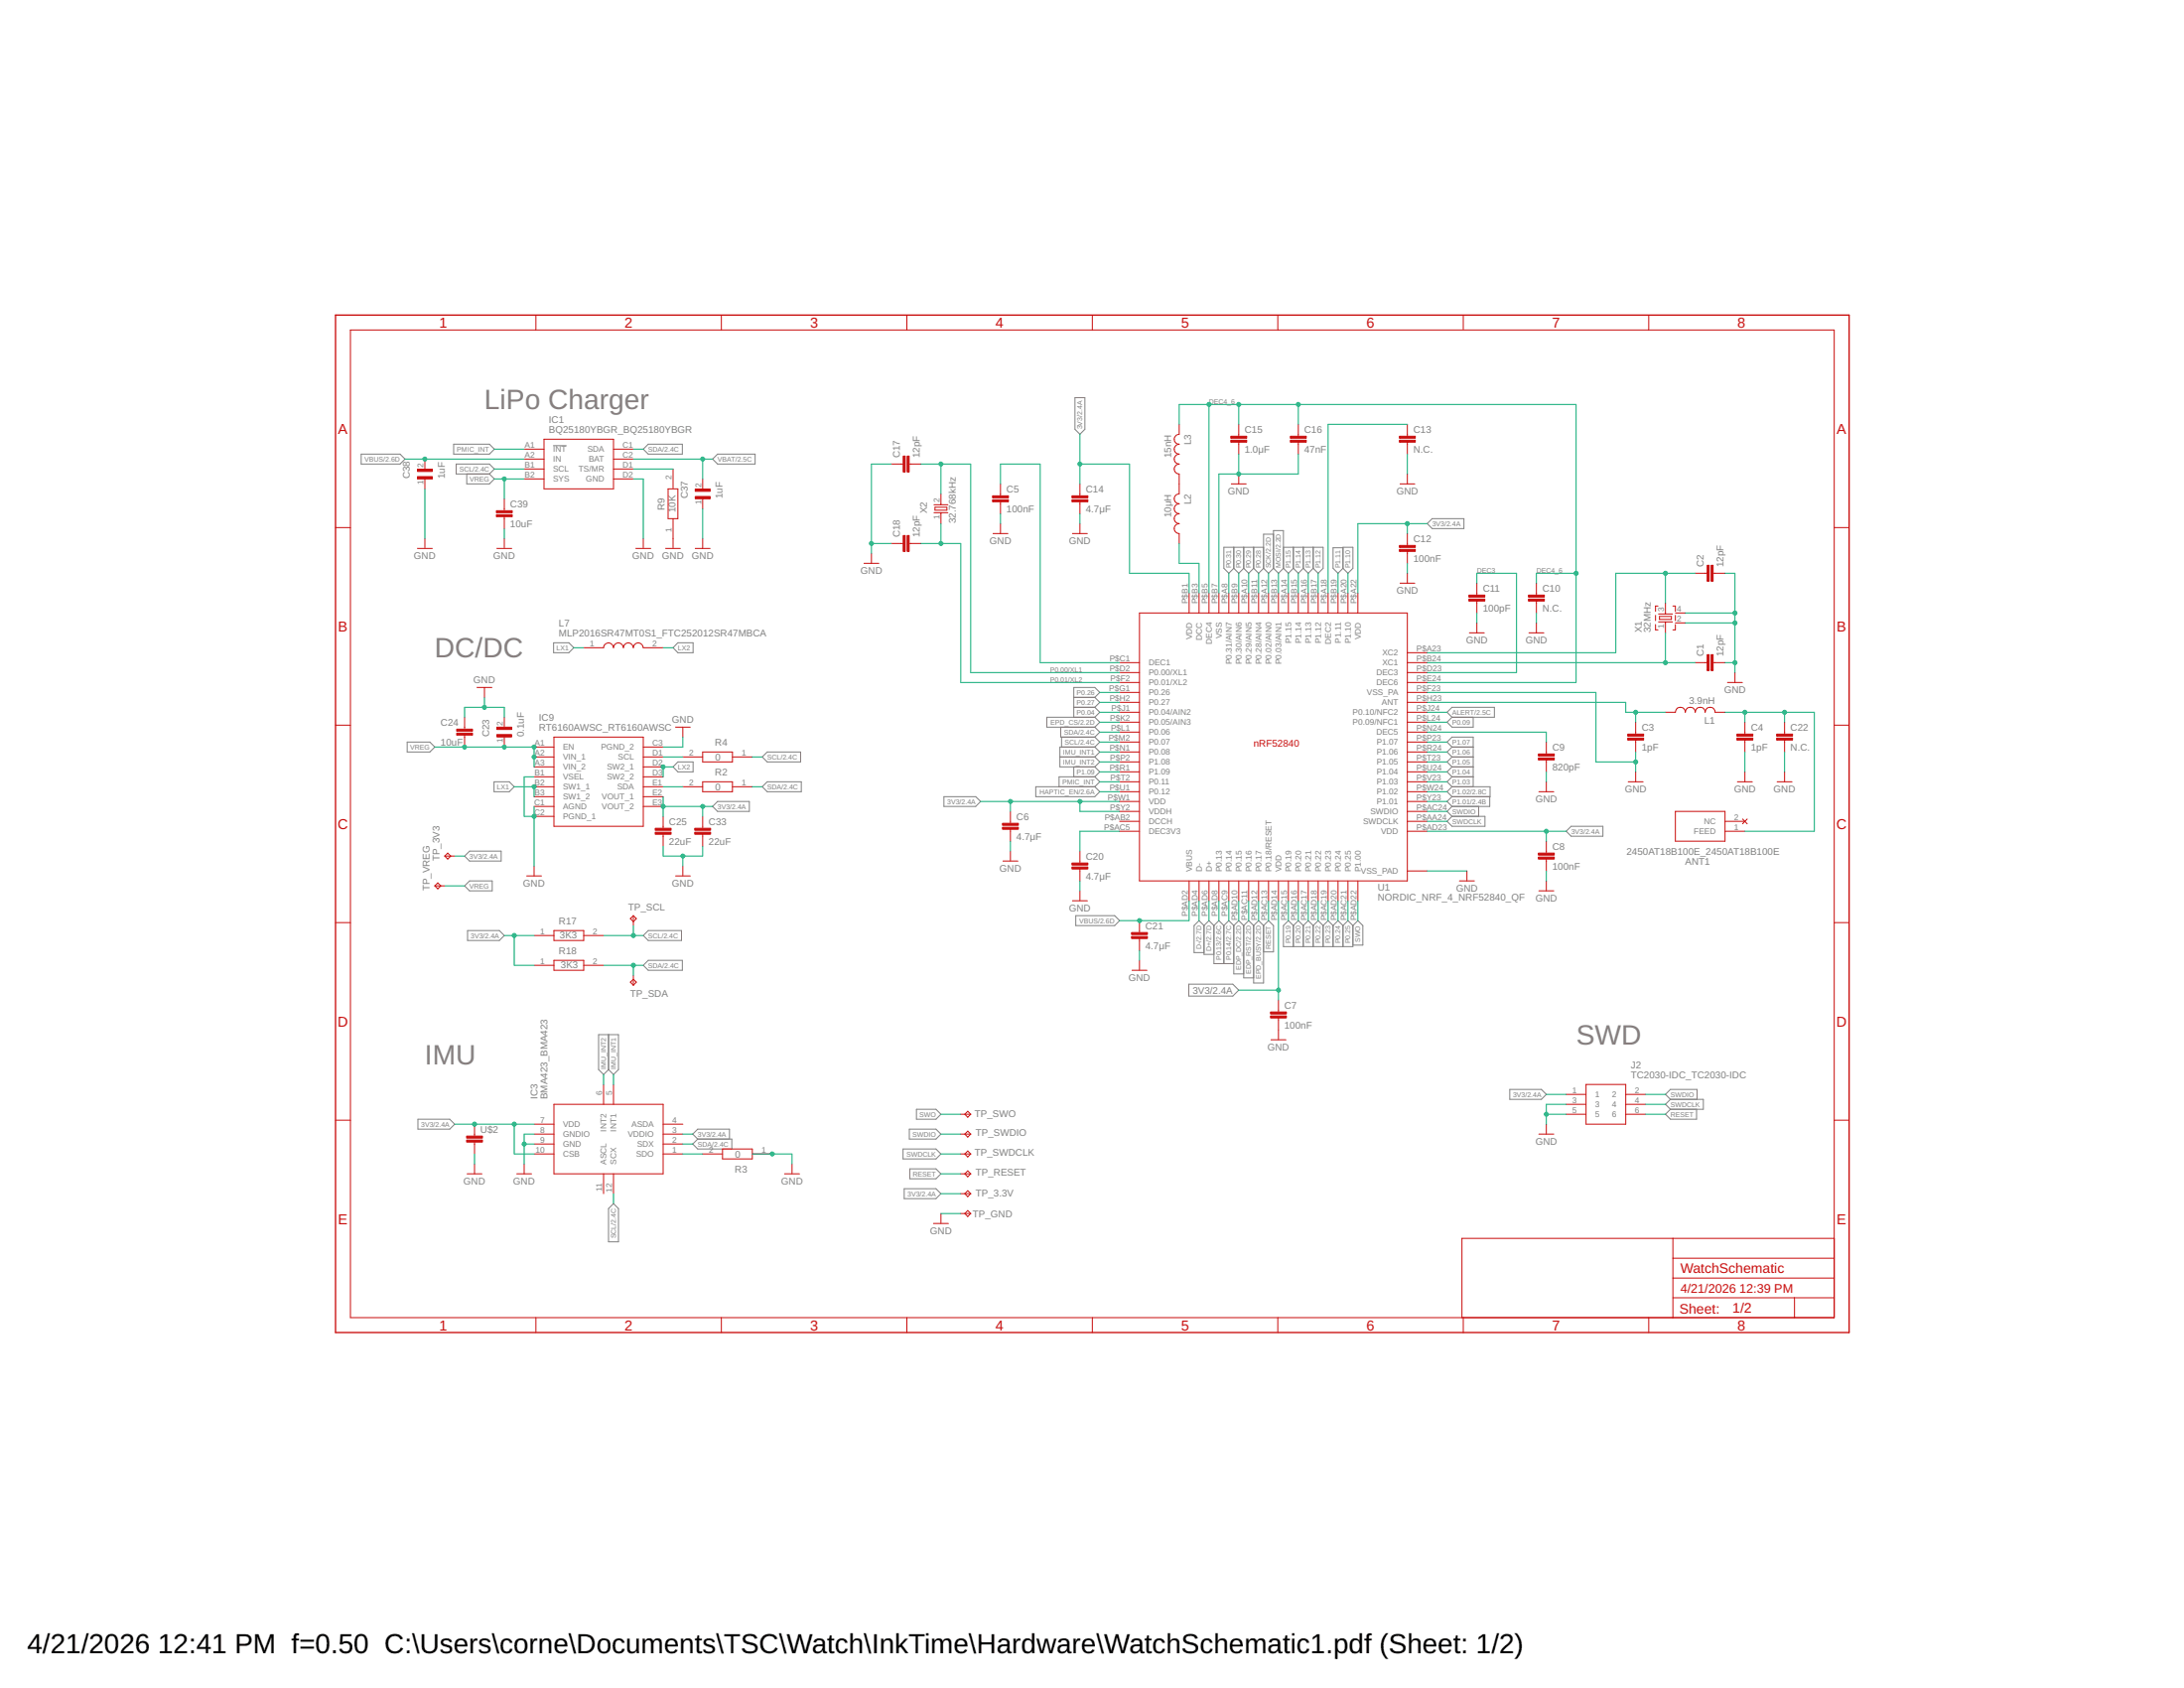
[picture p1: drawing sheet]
<svg xmlns="http://www.w3.org/2000/svg" width="279mm" height="216mm" viewBox="0 0 279 216" stroke-linecap="round" stroke-linejoin="round" font-family="sans-serif">
<g fill="none" stroke="#808080" stroke-width=".13">
<path d="M46.2 58.1h5l.6 .6-.6 .7h-5zM58 56.8h4.6l.6 .6-.6 .7h-4.6zM58.4 59.4h4.2l.6 .6-.6 .6h-4.2zM70.8 57h1.7M82.3 57.4l.6-.6h4.4v1.3h-4.4zM91.2 58.7l.6-.6h4.8v1.3h-4.8zM137.5 50.9h1.3v4l-.6 .6-.7-.6zM59.7 60.6v1.3h2.9l.6-.6-.6-.7M157.8 70v2.7M157.8 72.7l.7 .6 .6-.6M159.1 70v2.7M159.1 72.7l.6 .6 .7-.6"/>
<path d="M160.4 70v2.7M160.4 72.7l.6 .6 .6-.6M161.6 70h-5v2.7l.6 .6 .6-.6M161.6 72.7l.7 .6 .6-.6M162.9 68.3h-1.3v4.4M162.9 72.7v-4.8h1.3v4.8M162.9 72.7l.7 .6 .6-.6M164.2 70h5.1v2.7l-.7 .6-.6-.6M164.2 72.7l.6 .6 .7-.6M165.5 70v2.7M165.5 72.7l.6 .6 .6-.6M166.7 70v2.7"/>
<path d="M166.7 72.7l.7 .6 .6-.6M168 70v2.7M171.8 70h1.3v2.7l-.7 .6-.6-.6zM171.8 70.1h-1.3v2.6l.7 .6 .6-.6M182.6 67l.6-.7h4.1v1.3h-4.1zM52.1 94.9h2.9l.6 .6-.6 .7h-2.9zM63.2 100h2l.6 .6-.6 .7h-2zM70.8 82.2h2l.6 .6-.6 .7h-2zM86.7 97.5h2v1.2h-2l-.6-.6zM86.7 82.2h2v1.3h-2l-.6-.7zM97.5 96.8l.6-.6h4.3v1.3h-4.3zM135.6 96.8h4.5"/>
<path d="M135.7 93v1.3h4.4M135.8 94.3v1.2M137.4 89.2h2.7M137.4 98.1v1.3M137.4 90.5h2.7M140.1 89.2l.6 .6-.6 .7M140.1 90.5l.6 .6-.6 .6M140.1 91.7l.6 .7-.6 .6M140.1 93l.6 .6-.6 .7M140.1 95.5l.6 .7-.6 .6M140.1 96.8l.6 .7-.6 .6M140.1 98.1l.6 .6-.6 .7"/>
<path d="M140.1 99.4l.6 .6-.6 .6M140.1 89.2l.6-.6-.6-.7h-2.7v3.8M140.1 91.7h-6.2v1.3h6.2M140.1 94.3l.6 .6-.6 .6M140.1 95.5h-4.5v2.6h4.5M140.1 99.4h-4.6v1.2M185.1 91.1l.7-.6h5.4v1.2h-5.4zM185.8 99.4l-.7 .6 .7 .6M185.8 91.7l-.7 .7 .7 .6h2.7v-1.3M185.8 95.5l-.7-.6 .7-.6h2.7v6.3M185.8 95.5h2.7M185.8 96.8h2.7"/>
<path d="M185.8 98.1h2.7M185.8 99.4h2.7M185.8 95.5l-.7 .7 .7 .6M185.8 96.8l-.7 .7 .7 .6M185.8 98.1l-.7 .6 .7 .7M59.4 109.5l.7-.6h4v1.2h-4zM59.4 113.3l.7-.6h2.9v1.2h-2.9zM59.8 119h4.1l.6 .7-.6 .6h-4.1zM82.3 119.7l.6-.7h4.3v1.3h-4.3zM91.2 103.1l.6-.6h4.1v1.3h-4.1zM97.5 100.6l.6-.6h4.4v1.3h-4.4zM120.8 101.9h4l.7 .6-.7 .6h-4z"/>
<path d="M132.5 100.6h7.6l.6 .7-.6 .6h-7.6zM137.6 117.1h5l.6 .7-.6 .6h-5zM154 118.4l-.6-.6-.6 .6v3.4h1.2M154 118.4v3.7h1.3M154 118.4l.7-.6 .6 .6M155.3 118.4v4.9h2.5M155.3 118.4l.6-.6 .7 .6M156.6 118.4v4.9M156.6 118.4l.6-.6 .6 .6M157.8 118.4v6.2h1.3M157.8 118.4l.7-.6 .6 .6M159.1 118.4v6.7h1.3"/>
<path d="M159.1 118.4l.6-.6 .7 .6M160.4 118.4v7.3h1.2v-7.3M160.4 118.4l.6-.6 .6 .6M161.6 118.4l.7-.6 .6 .6v3.4h-1.3M165.5 118.4l-.7-.6-.6 .6v2.7h8.9v-2.7M165.5 118.4v2.7M165.5 118.4l.6-.6 .6 .6M166.7 118.4l.7-.6 .6 .6M166.7 118.4v2.7M168 118.4v2.7M168 118.4l.6-.6 .7 .6M169.3 118.4v2.7"/>
<path d="M169.3 118.4l.6-.6 .6 .6M170.5 118.4v2.7M170.5 118.4l.7-.6 .6 .6M171.8 118.4v2.7M171.8 118.4l.6-.6 .7 .6M173.1 118.4l.6-.6 .6 .6v2.5h-1.2M185.1 105.1l.7-.7h4.2v1.3h-4.2zM185.8 100.6h4.8v1.3h-4.8M185.8 100.6l-.7 .7 .7 .6M185.8 101.9l-.7 .6 .7 .6M185.8 103.1l-.7 .7 .7 .6M189.2 103.1v1.3"/>
<path d="M190.6 101.9v1.2h-4.8M200.4 106.3l.6-.6h4.1v1.3h-4.1zM76.6 132.3h2.5v4.5l-.6 .6-.6-.6-.7 .6-.6-.6zM77.9 132.3v4.5M82.3 123.5l.6-.7h4.4v1.3h-4.4zM152.1 125.9h5.6l.8 .7-.8 .8h-5.6zM193.1 139.3h4.1l.6 .7-.6 .6h-4.1zM53.5 143.2h4l.7 .6-.7 .6h-4zM78.5 153.9l.6 .7v4.2h-1.2v-4.2zM89.3 145.7l-.7-.6 .7-.7h4v1.3M89.3 145.7h4.3v1.3h-4.3l-.7-.7zM115.5 147h4.2l.7 .6-.7 .6h-4.2z"/>
<path d="M115.7 152h4l.7 .7-.7 .6h-4zM116.3 144.4h3.4l.7 .7-.7 .6h-3.4zM116.4 149.5h3.3l.7 .6-.7 .7h-3.3zM117.2 141.9h2.5l.7 .6-.7 .7h-2.5zM213.7 141.9l-.6 .6 .6 .7h3.3v-1.3M213.7 140.6h4.2v1.3h-4.2M213.7 140.6l-.6-.6 .6-.7h3.4v1.3M213.7 140.6l-.6 .6 .6 .7"/>
</g>
<g fill="none" stroke="#c90d0c" stroke-width=".13">
<path d="M44.8 42.2h189.9v126.3h-189.9zM54.4 58.7v1.3M67.1 57.4h2.5M67.1 58.7h2.5M67.1 60h2.5M68.6 40.3v1.9M69.6 56.2h8.9v6.3h-8.9zM78.5 57.4h2.5M78.5 58.7h2.5M78.5 60h2.5M86.1 60v2.5M92.3 40.3v1.9"/>
<path d="M114 59.4h1.5M116 40.3v1.9M116.3 59.4h1.5M139.7 40.3v1.9M150.9 54.3v1.2a.63 .63 0 0 0-.7 .7 .63 .63 0 0 0 .7 .6 .63 .63 0 0 0-.7 .6 .63 .63 0 0 0 .7 .7 .63 .63 0 0 0-.7 .6 .63 .63 0 0 0 .7 .7 .63 .63 0 0 0-.7 .6 .63 .63 0 0 0 .7 .6v2.6a.63 .63 0 0 0-.7 .6 .63 .63 0 0 0 .7 .6 .63 .63 0 0 0-.7 .7 .63 .63 0 0 0 .7 .6 .63 .63 0 0 0-.7 .6 .63 .63 0 0 0 .7 .7 .63 .63 0 0 0-.7 .6 .63 .63 0 0 0 .7 .6v1.3M158.5 54.3v1.5M158.5 56.6v1.5M163.5 40.3v1.9M166.1 54.3v1.5M166.1 56.6v1.5M180 54.3v1.5M180 56.6v1.5"/>
<path d="M187.2 40.3v1.9M210.9 40.3v1.9M42.9 67.5h1.9M53.4 70.1h1.9M54.4 61.3v1.2M54.4 68.9v1.2M63.6 70.1h1.9M64.5 63.8v1.5M64.5 66.1v1.5M64.5 68.9v1.2M67.1 61.3h2.5M78.5 61.3h2.5"/>
<path d="M81.3 70.1h1.9M82.3 68.9v1.2M85.2 70.1h1.8M85.5 62.5h1.2v3.8h-1.2zM86.1 66.3v3.8M88.9 70.1h1.9M89.9 61.3v1.2M89.9 63.8v1.3M89.9 68.9v1.2M110.5 72.1h1.9M111.5 70.8v1.3M114 69.5h1.5"/>
<path d="M116.3 69.5h1.5M119.5 64.6h1.8M119.5 65.6h1.8M119.6 64.9h1.5v.4h-1.5zM120.4 63.2v1.4M120.4 65.6v1.4M127 68.2h1.9M128 61.9v1.5M128 64.2v1.5M128 67v1.2M137.2 68.2h1.9M138.2 61.9v1.5"/>
<path d="M138.2 64.2v1.5M138.2 67v1.2M145.8 78.4h34.2v34.3h-34.2zM152.1 75.9v2.5M153.4 75.9v2.5M154.7 75.9v2.5M155.9 75.9v2.5M157.2 75.9v2.5M157.5 61.9h1.9M158.5 60.6v1.3M158.5 75.9v2.5M159.7 75.9v2.5"/>
<path d="M161 75.9v2.5M162.3 75.9v2.5M163.6 75.9v2.5M164.8 75.9v2.5M166.1 75.9v2.5M167.4 75.9v2.5M168.6 75.9v2.5M169.9 75.9v2.5M171.2 75.9v2.5M172.4 75.9v2.5M173.7 75.9v2.5M179.1 61.9h1.9"/>
<path d="M179.1 74.6h1.9M180 60.6v1.3M180 68.2v1.6M180 70.5v1.6M180 73.3v1.3M188.9 74.6v1.5M188.9 76.9v1.5M188.9 79.7v1.2M196.6 74.6v1.5M196.6 76.9v1.5M196.6 79.7v1.2M211.8 79.9v.7h.3"/>
<path d="M211.8 78.7v.7M212.1 77.5h-.3v.7M212.2 78.5h1.8M212.2 79.5h1.8M212.3 78.8h1.5v.4h-1.5zM213.1 77.1v1.4M213.1 79.5v1.4M214 77.5h.3v.7M214.3 78.4h1.3M214.3 79.9v.7h-.3M214.3 78.7v.7M214.3 79.7h1.3"/>
<path d="M216.9 73.3h1.5M219.2 73.3h1.5M234.7 67.5h1.9M42.9 92.8h1.9M59.4 91.7v1.6M59.4 94v1.5M61 87.9h1.9M62 87.9v1.3M64.5 91.7v1.3M64.5 94.3v1.2M68.3 95.5h2.6M68.3 96.8h2.6"/>
<path d="M68.3 98.1h2.6M68.3 99.4h2.6M70.9 94.3h11.4v11.4h-11.4zM74.7 82.8h2.5a.64 .64 0 0 1 .7-.6 .64 .64 0 0 1 .6 .6 .64 .64 0 0 1 .6-.6 .64 .64 0 0 1 .7 .6 .64 .64 0 0 1 .6-.6 .64 .64 0 0 1 .6 .6 .64 .64 0 0 1 .7-.6 .64 .64 0 0 1 .6 .6h2.5M82.3 95.5h2.5M82.3 96.8h2.5M82.3 98.1h2.5M82.3 99.4h2.5M86.4 93h1.9M87.4 96.8h2.5M87.4 93v1.3M89.9 96.2h3.8v1.3h-3.8z"/>
<path d="M89.9 100h3.8v1.3h-3.8zM93.7 96.8h2.5M143.2 84.8h2.6M143.2 86h2.6M143.2 87.3h2.6M143.2 88.6h2.6M143.2 89.8h2.6M143.2 91.1h2.6M143.2 92.4h2.6M143.2 93.6h2.6M143.2 94.9h2.6M143.2 96.2h2.6"/>
<path d="M143.2 97.5h2.6M143.2 98.7h2.6M143.2 100h2.6M180 84.8h2.6M180 86h2.6M180 87.3h2.6M180 88.6h2.6M180 89.8h2.6M180 91.1h2.6M180 92.4h2.6M180 93.6h2.6M180 94.9h2.6"/>
<path d="M180 96.2h2.6M180 97.5h2.6M180 98.7h2.6M180 100h2.6M180 83.5h2.6M188 80.9h1.9M195.6 80.9h1.9M197.8 94.9v1.5M197.8 97.2v1.5M197.8 100v1.3M208.3 100h1.9M209.3 92.4v1.5"/>
<path d="M209.3 94.7v1.5M209.3 98.7v1.3M213.1 91.1h1.2a.63 .63 0 0 1 .7-.6 .63 .63 0 0 1 .6 .6 .63 .63 0 0 1 .6-.6 .63 .63 0 0 1 .7 .6 .63 .63 0 0 1 .6-.6 .63 .63 0 0 1 .6 .6 .63 .63 0 0 1 .7-.6 .63 .63 0 0 1 .6 .6h1.3M216.9 84.8h1.5M219.2 84.8h1.5M221 87.3h1.9M222 86v1.3M222.3 100h1.9M223.2 92.4v1.5M223.2 94.7v1.5M223.2 98.7v1.3M227.4 100h1.9"/>
<path d="M228.3 92.4v1.5M228.3 94.7v1.5M228.3 98.7v1.3M234.7 92.8h1.9M42.9 118h1.9M55.6 113.3h1.3M56 112.9l.4 .4-.4 .4-.4-.4zM56.9 109.5h1.3M57.3 109.1l.4 .4-.4 .4-.4-.4zM67.4 112h1.9M68.3 100.6h2.6M68.3 101.9h2.6"/>
<path d="M68.3 103.1h2.6M68.3 104.4h2.6M68.3 110.8v1.2M68.3 119.7h2.6M70.9 119h3.8v1.3h-3.8zM74.7 119.7h2.5M80.6 117.5l.4-.4 .4 .4-.4 .4zM81 117.1v1.3M82.3 100.6h2.5M82.3 101.9h2.5M82.3 103.1h2.5M84.8 104.4v1.5"/>
<path d="M84.8 106.7v1.5M86.4 112h1.9M87.4 100.6h2.5M87.4 110.8v1.2M89.9 104.4v1.5M89.9 106.7v1.5M93.7 100.6h2.5M128.3 110.1h1.9M129.3 103.8v1.5M129.3 106.1v1.5M129.3 108.9v1.2M137.2 115.2h1.9"/>
<path d="M138.2 108.9v1.5M138.2 111.1v1.6M138.2 113.9v1.3M143.2 102.5h2.6M143.2 101.3h2.6M143.2 105.1h2.6M143.2 103.8h2.6M143.2 106.3h2.6M145.8 117.8v1.5M152.1 112.7v2.5M153.4 112.7v2.5M154.7 112.7v2.5"/>
<path d="M155.9 112.7v2.5M157.2 112.7v2.5M158.5 112.7v2.5M159.7 112.7v2.5M161 112.7v2.5M162.3 112.7v2.5M163.6 112.7v2.5M164.8 112.7v2.5M166.1 112.7v2.5M167.4 112.7v2.5M168.6 112.7v2.5M169.9 112.7v2.5"/>
<path d="M171.2 112.7v2.5M172.4 112.7v2.5M173.7 112.7v2.5M180 102.5h2.6M180 101.3h2.6M180 105.1h2.6M180 103.8h2.6M180 106.3h2.6M180 111.4h2.6M186.7 112.7h1.9M187.7 111.4v1.3M196.9 101.3h1.9"/>
<path d="M196.9 113.9h1.9M197.8 107.6v1.5M197.8 109.9v1.5M197.8 112.7v1.2M214.3 103.8h6.4v3.8h-6.4zM220.7 105.1h2.5M220.7 106.3h2.5M222.9 104.8l.6 .6M223.5 104.8l-.6 .6M234.7 118h1.9M68.3 123.5h2.6M70.9 122.8h3.8v1.3h-3.8z"/>
<path d="M74.7 123.5h2.5M77.2 138.7v2.5M78.5 138.7v2.5M80.6 125.6l.4-.4 .4 .4-.4 .4zM81 124.7v1.3M144.8 124.1h1.9M145.8 120v1.6M145.8 122.8v1.3M162.6 133h1.9M163.6 127.9v1.5M163.6 130.2v2.8M200.4 140h2.5"/>
<path d="M202.9 138.7h5.1v5.1h-5.1zM208 140h2.5M42.9 143.3h1.9M59.8 150.1h1.9M60.7 143.8v1.5M60.7 146.1v1.5M60.7 148.9v1.2M66.1 150.1h1.9M67.1 148.9v1.2M68.3 147.6h2.6M68.3 146.3h2.6M68.3 145.1h2.6"/>
<path d="M68.3 143.8h2.6M70.9 141.2h13.9v8.9h-13.9zM77.2 150.1v2.6M78.5 150.1v2.6M84.8 147.6h2.6M84.8 146.3h2.6M84.8 145.1h2.6M84.8 143.8h2.6M89.9 147.6h2.5M92.4 147h3.8v1.2h-3.8zM96.2 147.6h2.6M100.4 150.1h1.9"/>
<path d="M101.3 148.9v1.2M119.4 156.5h1.9M120.4 155.2v1.3M122.9 150.1h1.3M122.9 147.6h1.3M122.9 145.1h1.3M122.9 142.5h1.3M122.9 152.7h1.3M122.9 155.2h1.3M123.4 152.7l.4-.4 .4 .4-.4 .4zM123.4 155.2l.4-.4 .4 .4-.4 .4zM123.8 142.1l.4 .4-.4 .4-.4-.4z"/>
<path d="M123.8 144.7l.4 .4-.4 .3-.4-.3zM123.8 147.2l.4 .4-.4 .4-.4-.4zM123.8 149.8l.4 .3-.4 .4-.4-.4zM196.9 145.1h1.9M197.8 143.8v1.3M200.4 141.2h2.5M200.4 142.5h2.5M208 141.2h2.5M208 142.5h2.5M214 158.4v10.1M234.7 158.4h-47.7v10.1M234.7 143.3h1.9"/>
<path d="M68.6 168.5v1.9M92.3 168.5v1.9M116 168.5v1.9M139.7 168.5v1.9M163.5 168.5v1.9M187.2 168.5v1.9M210.9 168.5v1.9M214 166h20.7M214 163.5h20.7M214 160.9h20.7M229.6 166v2.5"/>
</g>
<g fill="#c90d0c" stroke="#c90d0c" stroke-width=".13">
<path d="M116.1 68.5h.2v2h-.2z"/>
<path d="M115.5 68.5h.3v2h-.3z"/>
<path d="M116.1 58.3h.2v2.1h-.2z"/>
<path d="M115.5 58.3h.3v2.1h-.3z"/>
<path d="M137.1 63.9h2.1v.3h-2.1z"/>
<path d="M137.1 63.4h2.1v.3h-2.1z"/>
<path d="M127 63.9h2v.3h-2z"/>
<path d="M127 63.4h2v.3h-2z"/>
<path d="M157.5 56.3h2v.3h-2z"/>
<path d="M157.5 55.8h2v.2h-2z"/>
<path d="M165.1 56.3h2v.3h-2z"/>
<path d="M165.1 55.8h2v.2h-2z"/>
<path d="M179 56.3h2.1v.3h-2.1z"/>
<path d="M179 55.8h2.1v.2h-2.1z"/>
<path d="M179 70.3h2.1v.2h-2.1z"/>
<path d="M179 69.8h2.1v.2h-2.1z"/>
<path d="M187.9 76.6h2v.3h-2z"/>
<path d="M187.9 76.1h2v.3h-2z"/>
<path d="M195.5 76.6h2.1v.3h-2.1z"/>
<path d="M195.5 76.1h2.1v.3h-2.1z"/>
<path d="M218.9 83.7h.3v2.1h-.3z"/>
<path d="M218.4 83.7h.3v2.1h-.3z"/>
<path d="M218.9 72.3h.3v2h-.3z"/>
<path d="M218.4 72.3h.3v2h-.3z"/>
<path d="M208.2 94.4h2.1v.3h-2.1z"/>
<path d="M208.2 93.9h2.1v.2h-2.1z"/>
<path d="M222.2 94.4h2v.3h-2z"/>
<path d="M222.2 93.9h2v.2h-2z"/>
<path d="M227.3 94.4h2v.3h-2z"/>
<path d="M227.3 93.9h2v.2h-2z"/>
<path d="M196.8 96.9h2v.3h-2z"/>
<path d="M196.8 96.4h2v.3h-2z"/>
<path d="M196.8 109.6h2v.3h-2z"/>
<path d="M196.8 109.1h2v.3h-2z"/>
<path d="M128.2 105.8h2.1v.3h-2.1z"/>
<path d="M128.2 105.3h2.1v.3h-2.1z"/>
<path d="M137.1 110.9h2.1v.2h-2.1z"/>
<path d="M137.1 110.4h2.1v.2h-2.1z"/>
<path d="M144.8 119.8h2v.2h-2z"/>
<path d="M144.8 119.3h2v.2h-2z"/>
<path d="M162.5 129.9h2.1v.3h-2.1z"/>
<path d="M162.5 129.4h2.1v.3h-2.1z"/>
<path d="M63.5 65.8h2v.3h-2z"/>
<path d="M63.5 65.3h2v.3h-2z"/>
<path d="M88.9 63.5h1.9v.3h-1.9z"/>
<path d="M88.9 62.5h1.9v.3h-1.9z"/>
<path d="M53.4 61h1.9v.3h-1.9z"/>
<path d="M53.4 60h1.9v.3h-1.9z"/>
<path d="M58.4 93.8h2.1v.2h-2.1z"/>
<path d="M58.4 93.3h2.1v.2h-2.1z"/>
<path d="M63.6 94h1.9v.3h-1.9z"/>
<path d="M63.6 93h1.9v.3h-1.9z"/>
<path d="M83.8 106.4h2.1v.3h-2.1z"/>
<path d="M83.8 105.9h2.1v.3h-2.1z"/>
<path d="M88.9 106.4h2v.3h-2z"/>
<path d="M88.9 105.9h2v.3h-2z"/>
<path d="M59.7 145.8h2v.3h-2z"/>
<path d="M59.7 145.3h2v.3h-2z"/>
</g>
<path d="M42.9 40.3h193.7v130.1h-193.7z" fill="none" stroke="#c90d0c" stroke-width=".17"/>
<g fill="none" stroke="#0dab76" stroke-width=".13">
<path d="M51.8 58.7h15.3M63.2 57.4h3.9M63.2 60h3.9M81 58.7h10.2M81 57.4h1.3M81 60h5.1M89.9 58.7v2.6M114 59.4h-2.5v11.4M117.8 59.4h6.4v26.6h19M120.4 59.4v3.8M138.2 59.4h6.3v13.9h7.6v2.6M138.2 55.5v6.4"/>
<path d="M150.9 54.3v-2.6h50.7v35.6h-19M154.7 51.7v24.2M158.5 51.7v2.6M158.5 58.1v2.5M166.1 51.7v2.6M166.1 58.1v2.5h-10.2v15.3M180 58.1v2.5M180 54.3h-10.1v21.6M54.4 62.5v6.4M63.2 61.3h3.9M64.5 61.3v2.5M64.5 67.6v1.3"/>
<path d="M81 61.3h1.3v7.6M89.9 65.1v3.8M111.5 69.5h2.5M117.8 69.5h5.1v17.8h20.3M120.4 67v2.5M128 61.9v-2.5h5.1v25.4h10.1M128 65.7v1.3M138.2 65.7v1.3M150.9 69.5v2.6h2.5v3.8M157.2 73.3v2.6M158.5 73.3v2.6M159.7 73.3v2.6"/>
<path d="M161 73.3v2.6M162.3 73.3v2.6M163.6 73.3v2.6M164.8 73.3v2.6M166.1 73.3v2.6M167.4 73.3v2.6M168.6 73.3v2.6M171.2 73.3v2.6M172.4 73.3v2.6M180 67v1.2M180 72.1v1.2M182.6 67h-8.9v8.9"/>
<path d="M188.9 74.6v-1.3h5.1v12.7h-11.4M188.9 78.4v1.3M196.6 78.4v1.3M201.6 73.3h-5v1.3M213.1 73.3v3.8M215.6 78.4h6.4M215.6 79.7h6.4M216.9 73.3h-10.2v10.2h-24.1M220.7 73.3h1.3v12.7M55.6 95.5h12.7v2.6M59.4 91.7v-1.2h5.1v1.2M62 89.2v1.3"/>
<path d="M68.3 99.4h-1.2v5h1.2M73.4 82.8h1.3M84.8 96.8h2.6M84.8 82.8h1.3M86.1 98.1h-1.3v1.3M87.4 94.3v1.2h-2.6M96.2 96.8h1.3M140.7 88.6h2.5M140.7 97.5h2.5M140.7 93.6h2.5M140.7 91.1h2.5M140.7 89.8h2.5"/>
<path d="M140.7 92.4h2.5M140.7 94.9h2.5M140.7 96.2h2.5M140.7 98.7h2.5M140.7 100h2.5M182.6 84.8h34.3M182.6 93.6h15.2v1.3M182.6 88.6h21.6v8.9h5.1M182.6 97.5h2.5M182.6 91.1h2.5M182.6 89.8h25.4v1.3h5.1M182.6 92.4h2.5"/>
<path d="M182.6 94.9h2.5M182.6 96.2h2.5M182.6 98.7h2.5M182.6 100h2.5M197.8 98.7v1.3M209.3 91.1v1.3M209.3 96.2v2.5M213.1 80.9v3.9M220.7 84.8h1.3M220.7 91.1h11.4v15.2h-8.9M223.2 91.1v1.3M223.2 96.2v2.5"/>
<path d="M228.3 91.1v1.3M228.3 96.2v2.5M56.9 113.3h2.5M58.2 109.5h1.2M64.5 119.7h3.8M65.8 100.6h2.5v1.3M65.8 119.7v3.8h2.5M68.3 103.1v7.7M77.2 119.7h5.1M81 118.4v1.3M84.8 108.2v1.3h5.1v-1.3M84.8 101.9v2.5"/>
<path d="M84.8 103.1h6.4M84.8 100.6h2.6M87.4 109.5v1.3M89.9 103.1v1.3M96.2 100.6h1.3M125.5 102.5h17.7M129.3 102.5v1.3M129.3 107.6v1.3M138.2 102.5v1.3h5M138.2 112.7v1.2M140.7 101.3h2.5M143.2 106.3h-5v2.6"/>
<path d="M152.1 115.2v2.6h-8.9M153.4 115.2v2.6M154.7 115.2v2.6M155.9 115.2v2.6M157.2 115.2v2.6M158.5 115.2v2.6M159.7 115.2v2.6M161 115.2v2.6M162.3 115.2v2.6M163.6 115.2v12.7M164.8 115.2v2.6M166.1 115.2v2.6"/>
<path d="M167.4 115.2v2.6M168.6 115.2v2.6M169.9 115.2v2.6M171.2 115.2v2.6M172.4 115.2v2.6M173.7 115.2v2.6M182.6 111.4h5.1M182.6 106.3h17.8M182.6 102.5h2.5M182.6 103.8h2.5M182.6 101.3h2.5M182.6 105.1h2.5"/>
<path d="M197.8 106.3v1.3M197.8 111.4v1.3M77.2 123.5h5.1M77.2 137.4v1.3M78.5 137.4v1.3M81 123.5v1.2M145.8 121.6v1.2M158.5 126.6h5.1M197.8 140h2.6M210.5 140h2.6M58.2 143.8h10.1M60.7 147.6v1.3"/>
<path d="M65.8 143.8v3.8h2.5M67.1 146.3h1.2M68.3 145.1h-1.2v3.8M78.5 152.7v1.2M87.4 145.1h1.2M87.4 146.3h1.2M87.4 147.6h2.5M96.2 147.6h5.1v1.3M120.4 145.1h2.5M120.4 147.6h2.5M120.4 155.2h2.5M120.4 142.5h2.5"/>
<path d="M120.4 152.7h2.5M120.4 150.1h2.5M197.8 142.5h2.6M200.4 141.2h-2.6v2.6M210.5 141.2h2.6M210.5 142.5h2.6"/>
</g>
<g fill="#0dab76" stroke="#0dab76" stroke-width=".13">
<circle cx="111.5" cy="69.5" r=".25"/>
<circle cx="158.5" cy="60.6" r=".25"/>
<circle cx="222" cy="84.8" r=".25"/>
<circle cx="222" cy="78.4" r=".25"/>
<circle cx="222" cy="79.7" r=".25"/>
<circle cx="209.3" cy="97.5" r=".25"/>
<circle cx="62" cy="90.5" r=".25"/>
<circle cx="68.3" cy="104.4" r=".25"/>
<circle cx="87.4" cy="109.5" r=".25"/>
<circle cx="67.1" cy="146.3" r=".25"/>
<circle cx="98.8" cy="147.6" r=".25"/>
<circle cx="197.8" cy="142.5" r=".25"/>
<circle cx="120.4" cy="69.5" r=".25"/>
<circle cx="120.4" cy="59.4" r=".25"/>
<circle cx="138.2" cy="59.4" r=".25"/>
<circle cx="180" cy="67" r=".25"/>
<circle cx="197.8" cy="106.3" r=".25"/>
<circle cx="138.2" cy="102.5" r=".25"/>
<circle cx="129.3" cy="102.5" r=".25"/>
<circle cx="84.8" cy="103.1" r=".25"/>
<circle cx="89.9" cy="103.1" r=".25"/>
<circle cx="65.8" cy="119.7" r=".25"/>
<circle cx="60.7" cy="143.8" r=".25"/>
<circle cx="65.8" cy="143.8" r=".25"/>
<circle cx="163.6" cy="126.6" r=".25"/>
<circle cx="158.5" cy="51.7" r=".25"/>
<circle cx="166.1" cy="51.7" r=".25"/>
<circle cx="154.7" cy="51.7" r=".25"/>
<circle cx="201.6" cy="73.3" r=".25"/>
<circle cx="213.1" cy="84.8" r=".25"/>
<circle cx="213.1" cy="73.3" r=".25"/>
<circle cx="209.3" cy="91.1" r=".25"/>
<circle cx="223.2" cy="91.1" r=".25"/>
<circle cx="228.3" cy="91.1" r=".25"/>
<circle cx="145.8" cy="117.8" r=".25"/>
<circle cx="54.4" cy="58.7" r=".25"/>
<circle cx="81" cy="123.5" r=".25"/>
<circle cx="81" cy="119.7" r=".25"/>
<circle cx="64.5" cy="61.3" r=".25"/>
<circle cx="64.5" cy="95.5" r=".25"/>
<circle cx="59.4" cy="95.5" r=".25"/>
<circle cx="68.3" cy="95.5" r=".25"/>
<circle cx="68.3" cy="96.8" r=".25"/>
<circle cx="89.9" cy="58.7" r=".25"/>
<circle cx="68.3" cy="100.6" r=".25"/>
<circle cx="84.8" cy="98.1" r=".25"/>
</g>
<g font-size="3.6" fill="#808080">
<text x="62" y="52.4">LiPo Charger</text>
<text x="55.6" y="84.1">DC/DC</text>
<text x="54.4" y="136.2">IMU</text>
<text x="201.6" y="133.6">SWD</text>
</g>
<g font-size="3.5">
<text x="3.5" y="211.4">4/21/2026</text>
<text x="20.2" y="211.4">12:41 PM f=0.50 C:\Users\corne\Documents\TSC\Watch\InkTime\Hardware\WatchSchematic1.pdf (Sheet: 1/2)</text>
</g>
<g font-size="1.8" fill="#c90d0c">
<text x="56.2" y="41.9">1</text>
<text x="79.9" y="41.9">2</text>
<text x="103.6" y="41.9">3</text>
<text x="127.4" y="41.9">4</text>
<text x="151.1" y="41.9">5</text>
<text x="174.8" y="41.9">6</text>
<text x="198.6" y="41.9">7</text>
<text x="222.3" y="41.9">8</text>
<text x="43.3" y="55.5">A</text>
<text x="235" y="55.5">A</text>
<text x="43.3" y="80.8">B</text>
<text x="235" y="80.8">B</text>
<text x="43.2" y="106">C</text>
<text x="234.9" y="106">C</text>
<text x="43.2" y="131.3">D</text>
<text x="234.9" y="131.3">D</text>
<text x="43.3" y="156.6">E</text>
<text x="235" y="156.6">E</text>
<text x="214.8" y="168">Sheet:</text>
<text x="215" y="162.8">WatchSchematic</text>
<text x="221.6" y="167.9">1/2</text>
<text x="56.2" y="170.1">1</text>
<text x="79.9" y="170.1">2</text>
<text x="103.6" y="170.1">3</text>
<text x="127.4" y="170.1">4</text>
<text x="151.1" y="170.1">5</text>
<text x="174.8" y="170.1">6</text>
<text x="198.6" y="170.1">7</text>
<text x="222.3" y="170.1">8</text>
</g>
<g font-size="1.6" fill="#c90d0c">
<text x="215" y="165.4">4/21/2026</text>
<text x="222.5" y="165.4">12:39 PM</text>
</g>
<g font-size="1.2" fill="#808080">
<text x="70.2" y="55.4">BQ25180YBGR_BQ25180YBGR</text>
<text x="70.2" y="54.1">IC1</text>
<text x="115.1" y="58.6" transform="rotate(-90 115.1 58.6)">C17</text>
<text x="117.6" y="58.6" transform="rotate(-90 117.6 58.6)">12pF</text>
<text x="149.8" y="58.6" transform="rotate(-90 149.8 58.6)">15nH</text>
<text x="152.4" y="56.9" transform="rotate(-90 152.4 56.9)">L3</text>
<text x="159.2" y="57.9">1.0μF</text>
<text x="159.2" y="55.4">C15</text>
<text x="166.8" y="57.9">47nF</text>
<text x="166.8" y="55.4">C16</text>
<text x="180.8" y="57.9">N.C.</text>
<text x="180.8" y="55.4">C13</text>
<text x="52.4" y="61.3" transform="rotate(-90 52.4 61.3)">C38</text>
<text x="56.9" y="61.3" transform="rotate(-90 56.9 61.3)">1uF</text>
<text x="65.3" y="64.9">C39</text>
<text x="85" y="65.3" transform="rotate(-90 85 65.3)">R9</text>
<text x="86.4" y="65.6" transform="rotate(-90 86.4 65.6)">10K</text>
<text x="88" y="63.8" transform="rotate(-90 88 63.8)">C37</text>
<text x="92.4" y="63.8" transform="rotate(-90 92.4 63.8)">1uF</text>
<text x="118.6" y="65.7" transform="rotate(-90 118.6 65.7)">X2</text>
<text x="128.8" y="65.5">100nF</text>
<text x="128.8" y="63">C5</text>
<text x="138.9" y="65.5">4.7μF</text>
<text x="138.9" y="63">C14</text>
<text x="152.4" y="64.6" transform="rotate(-90 152.4 64.6)">L2</text>
<text x="157.1" y="63.3">GND</text>
<text x="178.7" y="63.3">GND</text>
<text x="53" y="71.5">GND</text>
<text x="63.1" y="71.5">GND</text>
<text x="65.3" y="67.4">10uF</text>
<text x="80.9" y="71.5">GND</text>
<text x="84.7" y="71.5">GND</text>
<text x="88.5" y="71.5">GND</text>
<text x="115.1" y="68.8" transform="rotate(-90 115.1 68.8)">C18</text>
<text x="117.6" y="68.8" transform="rotate(-90 117.6 68.8)">12pF</text>
<text x="122.3" y="67" transform="rotate(-90 122.3 67)">32.768kHz</text>
<text x="126.6" y="69.6">GND</text>
<text x="136.8" y="69.6">GND</text>
<text x="149.8" y="66.2" transform="rotate(-90 149.8 66.2)">10μH</text>
<text x="180.8" y="71.9">100nF</text>
<text x="180.8" y="69.3">C12</text>
<text x="110.1" y="73.4">GND</text>
<text x="178.7" y="76">GND</text>
<text x="189.7" y="75.7">C11</text>
<text x="197.3" y="75.7">C10</text>
<text x="218" y="72.6" transform="rotate(-90 218 72.6)">C2</text>
<text x="220.5" y="72.6" transform="rotate(-90 220.5 72.6)">12pF</text>
<text x="71.5" y="81.4">MLP2016SR47MT0S1_FTC252012SR47MBCA</text>
<text x="71.5" y="80.1">L7</text>
<text x="187.5" y="82.3">GND</text>
<text x="189.7" y="78.2">100pF</text>
<text x="195.2" y="82.3">GND</text>
<text x="197.3" y="78.2">N.C.</text>
<text x="210" y="80.9" transform="rotate(-90 210 80.9)">X1</text>
<text x="211.2" y="80.9" transform="rotate(-90 211.2 80.9)">32MHz</text>
<text x="218" y="84" transform="rotate(-90 218 84)">C1</text>
<text x="220.5" y="84" transform="rotate(-90 220.5 84)">12pF</text>
<text x="60.6" y="87.4">GND</text>
<text x="220.6" y="88.7">GND</text>
<text x="56.4" y="95.3">10uF</text>
<text x="56.4" y="92.8">C24</text>
<text x="62.6" y="94.3" transform="rotate(-90 62.6 94.3)">C23</text>
<text x="67.1" y="94.3" transform="rotate(-90 67.1 94.3)">0.1uF</text>
<text x="69" y="93.4">RT6160AWSC_RT6160AWSC</text>
<text x="69" y="92.2">IC9</text>
<text x="86" y="92.5">GND</text>
<text x="91.5" y="95.3">R4</text>
<text x="198.6" y="96">C9</text>
<text x="210" y="96">1pF</text>
<text x="210" y="93.4">C3</text>
<text x="216.1" y="90.1">3.9nH</text>
<text x="218" y="92.6">L1</text>
<text x="224" y="96">1pF</text>
<text x="224" y="93.4">C4</text>
<text x="229.1" y="96">N.C.</text>
<text x="229.1" y="93.4">C22</text>
<text x="91.5" y="99.2">R2</text>
<text x="91.5" y="97.3">0</text>
<text x="91.5" y="101.1">0</text>
<text x="198.6" y="98.5">820pF</text>
<text x="207.9" y="101.4">GND</text>
<text x="221.8" y="101.4">GND</text>
<text x="226.9" y="101.4">GND</text>
<text x="85.6" y="105.5">C25</text>
<text x="90.7" y="105.5">C33</text>
<text x="130" y="107.4">4.7μF</text>
<text x="130" y="104.9">C6</text>
<text x="196.4" y="102.6">GND</text>
<text x="55" y="113.9" transform="rotate(-90 55 113.9)">TP_VREG</text>
<text x="56.3" y="110.1" transform="rotate(-90 56.3 110.1)">TP_3V3</text>
<text x="66.9" y="113.4">GND</text>
<text x="85.6" y="108">22uF</text>
<text x="86" y="113.4">GND</text>
<text x="90.7" y="108">22uF</text>
<text x="127.9" y="111.5">GND</text>
<text x="138.9" y="112.5">4.7μF</text>
<text x="138.9" y="109.9">C20</text>
<text x="176.2" y="113.9">U1</text>
<text x="198.6" y="111.2">100nF</text>
<text x="198.6" y="108.7">C8</text>
<text x="208.1" y="109.3">2450AT18B100E_2450AT18B100E</text>
<text x="215.6" y="110.6">ANT1</text>
<text x="71.5" y="118.2">R17</text>
<text x="71.6" y="120">3K3</text>
<text x="80.4" y="116.5">TP_SCL</text>
<text x="136.8" y="116.6">GND</text>
<text x="146.5" y="118.8">C21</text>
<text x="176.2" y="115.2">NORDIC_NRF_4_NRF52840_QF</text>
<text x="186.3" y="114.1">GND</text>
<text x="196.4" y="115.3">GND</text>
<text x="71.5" y="122">R18</text>
<text x="71.7" y="123.8">3K3</text>
<text x="144.4" y="125.5">GND</text>
<text x="146.5" y="121.4">4.7μF</text>
<text x="80.6" y="127.5">TP_SDA</text>
<text x="152.6" y="127.1">3V3/2.4A</text>
<text x="164.3" y="131.5">100nF</text>
<text x="164.3" y="129">C7</text>
<text x="162.2" y="134.4">GND</text>
<text x="208.6" y="137.9">TC2030-IDC_TC2030-IDC</text>
<text x="208.6" y="136.6">J2</text>
<text x="68.8" y="140.6" transform="rotate(-90 68.8 140.6)">IC3</text>
<text x="70" y="140.6" transform="rotate(-90 70 140.6)">BMA423_BMA423</text>
<text x="124.7" y="142.9">TP_SWO</text>
<text x="61.5" y="144.9">U$2</text>
<text x="94" y="149.9">R3</text>
<text x="94" y="148">0</text>
<text x="124.7" y="147.8">TP_SWDCLK</text>
<text x="124.8" y="145.3">TP_SWDIO</text>
<text x="196.4" y="146.4">GND</text>
<text x="59.3" y="151.5">GND</text>
<text x="65.7" y="151.5">GND</text>
<text x="99.9" y="151.5">GND</text>
<text x="124.4" y="155.7">TP_GND</text>
<text x="124.8" y="150.4">TP_RESET</text>
<text x="124.8" y="153">TP_3.3V</text>
<text x="119" y="157.9">GND</text>
</g>
<text font-size="1.2" fill="#c90d0c" x="160.4" y="95.5">nRF52840</text>
<g font-size="1.1" fill="#808080">
<text x="54.2" y="59.8" transform="rotate(-90 54.2 59.8)">2</text>
<text x="67.1" y="57.3">A1</text>
<text x="67.1" y="58.5">A2</text>
<text x="67.1" y="59.8">B1</text>
<text x="70.8" y="57.8">INT</text>
<text x="70.8" y="59.1">IN</text>
<text x="75.2" y="57.8">SDA</text>
<text x="75.3" y="59.1">BAT</text>
<text x="79.6" y="57.3">C1</text>
<text x="79.6" y="58.5">C2</text>
<text x="79.6" y="59.8">D1</text>
<text x="54.2" y="62" transform="rotate(-90 54.2 62)">1</text>
<text x="67.1" y="61.1">B2</text>
<text x="70.8" y="60.4">SCL</text>
<text x="70.8" y="61.6">SYS</text>
<text x="74" y="60.4">TS/MR</text>
<text x="75" y="61.6">GND</text>
<text x="79.6" y="61.1">D2</text>
<text x="85.9" y="61.4" transform="rotate(-90 85.9 61.4)">2</text>
<text x="89.7" y="64.6" transform="rotate(-90 89.7 64.6)">1</text>
<text x="89.7" y="62.4" transform="rotate(-90 89.7 62.4)">2</text>
<text x="120.2" y="64.3" transform="rotate(-90 120.2 64.3)">2</text>
<text x="85.9" y="68.1" transform="rotate(-90 85.9 68.1)">1</text>
<text x="120.2" y="66.5" transform="rotate(-90 120.2 66.5)">1</text>
<text x="151.9" y="77.2" transform="rotate(-90 151.9 77.2)">P$B1</text>
<text x="153.2" y="77.2" transform="rotate(-90 153.2 77.2)">P$B3</text>
<text x="154.5" y="77.2" transform="rotate(-90 154.5 77.2)">P$B5</text>
<text x="155.8" y="77.2" transform="rotate(-90 155.8 77.2)">P$B7</text>
<text x="157" y="77.2" transform="rotate(-90 157 77.2)">P$A8</text>
<text x="158.3" y="77.2" transform="rotate(-90 158.3 77.2)">P$B9</text>
<text x="159.6" y="77.2" transform="rotate(-90 159.6 77.2)">P$A10</text>
<text x="160.8" y="77.2" transform="rotate(-90 160.8 77.2)">P$B11</text>
<text x="162.1" y="77.2" transform="rotate(-90 162.1 77.2)">P$A12</text>
<text x="163.4" y="77.2" transform="rotate(-90 163.4 77.2)">P$B13</text>
<text x="164.6" y="77.2" transform="rotate(-90 164.6 77.2)">P$A14</text>
<text x="165.9" y="77.2" transform="rotate(-90 165.9 77.2)">P$B15</text>
<text x="167.2" y="77.2" transform="rotate(-90 167.2 77.2)">P$A16</text>
<text x="168.4" y="77.2" transform="rotate(-90 168.4 77.2)">P$B17</text>
<text x="169.7" y="77.2" transform="rotate(-90 169.7 77.2)">P$A18</text>
<text x="171" y="77.2" transform="rotate(-90 171 77.2)">P$B19</text>
<text x="172.3" y="77.2" transform="rotate(-90 172.3 77.2)">P$A20</text>
<text x="173.5" y="77.2" transform="rotate(-90 173.5 77.2)">P$A22</text>
<text x="75.4" y="82.7">1</text>
<text x="83.5" y="82.7">2</text>
<text x="152.5" y="81.8" transform="rotate(-90 152.5 81.8)">VDD</text>
<text x="153.8" y="81.9" transform="rotate(-90 153.8 81.9)">DCC</text>
<text x="155" y="82.4" transform="rotate(-90 155 82.4)">DEC4</text>
<text x="156.3" y="81.7" transform="rotate(-90 156.3 81.7)">VSS</text>
<text x="165.2" y="82.3" transform="rotate(-90 165.2 82.3)">P1.15</text>
<text x="166.5" y="82.3" transform="rotate(-90 166.5 82.3)">P1.14</text>
<text x="167.7" y="82.3" transform="rotate(-90 167.7 82.3)">P1.13</text>
<text x="169" y="82.3" transform="rotate(-90 169 82.3)">P1.12</text>
<text x="170.3" y="82.4" transform="rotate(-90 170.3 82.4)">DEC2</text>
<text x="171.5" y="82.3" transform="rotate(-90 171.5 82.3)">P1.11</text>
<text x="172.8" y="82.3" transform="rotate(-90 172.8 82.3)">P1.10</text>
<text x="174.1" y="81.8" transform="rotate(-90 174.1 81.8)">VDD</text>
<text x="176.8" y="83.9">XC2</text>
<text x="181.2" y="83.3">P$A23</text>
<text x="212.9" y="80.4" transform="rotate(-90 212.9 80.4)">1</text>
<text x="212.9" y="78.2" transform="rotate(-90 212.9 78.2)">3</text>
<text x="214.5" y="78.2">4</text>
<text x="214.5" y="79.5">2</text>
<text x="141.9" y="88.4">P$G1</text>
<text x="142" y="84.6">P$C1</text>
<text x="142" y="85.8">P$D2</text>
<text x="142" y="89.6">P$H2</text>
<text x="142.1" y="87.1">P$F2</text>
<text x="146.9" y="85.1">DEC1</text>
<text x="146.9" y="86.4">P0.00/XL1</text>
<text x="146.9" y="87.7">P0.01/XL2</text>
<text x="146.9" y="88.9">P0.26</text>
<text x="157.6" y="85" transform="rotate(-90 157.6 85)">P0.31/AIN7</text>
<text x="158.9" y="85" transform="rotate(-90 158.9 85)">P0.30/AIN6</text>
<text x="160.1" y="85" transform="rotate(-90 160.1 85)">P0.29/AIN5</text>
<text x="161.4" y="85" transform="rotate(-90 161.4 85)">P0.28/AIN4</text>
<text x="162.7" y="85" transform="rotate(-90 162.7 85)">P0.02/AIN0</text>
<text x="163.9" y="85" transform="rotate(-90 163.9 85)">P0.03/AIN1</text>
<text x="174.9" y="88.9">VSS_PA</text>
<text x="176.1" y="87.7">DEC6</text>
<text x="176.1" y="86.4">DEC3</text>
<text x="176.8" y="85.1">XC1</text>
<text x="181.2" y="89.6">P$H23</text>
<text x="181.2" y="88.4">P$F23</text>
<text x="181.2" y="87.1">P$E24</text>
<text x="181.2" y="85.8">P$D23</text>
<text x="181.2" y="84.6">P$B24</text>
<text x="64.3" y="95" transform="rotate(-90 64.3 95)">1</text>
<text x="64.3" y="92.8" transform="rotate(-90 64.3 92.8)">2</text>
<text x="68.4" y="95.4">A1</text>
<text x="72" y="95.9">EN</text>
<text x="76.9" y="95.9">PGND_2</text>
<text x="83.5" y="95.4">C3</text>
<text x="141.8" y="94.7">P$M2</text>
<text x="142" y="96">P$N1</text>
<text x="142" y="92.2">P$K2</text>
<text x="142.1" y="93.5">P$L1</text>
<text x="142.2" y="90.9">P$J1</text>
<text x="146.9" y="90.2">P0.27</text>
<text x="146.9" y="91.5">P0.04/AIN2</text>
<text x="146.9" y="92.7">P0.05/AIN3</text>
<text x="146.9" y="94">P0.06</text>
<text x="146.9" y="95.3">P0.07</text>
<text x="173" y="92.7">P0.09/NFC1</text>
<text x="173" y="91.5">P0.10/NFC2</text>
<text x="176.1" y="94">DEC5</text>
<text x="176.1" y="95.3">P1.07</text>
<text x="176.8" y="90.2">ANT</text>
<text x="181.2" y="96">P$R24</text>
<text x="181.2" y="94.7">P$P23</text>
<text x="181.2" y="93.5">P$N24</text>
<text x="181.2" y="92.2">P$L24</text>
<text x="181.2" y="90.9">P$J24</text>
<text x="68.4" y="96.6">A2</text>
<text x="68.4" y="97.9">A3</text>
<text x="68.4" y="99.2">B1</text>
<text x="68.4" y="100.4">B2</text>
<text x="68.4" y="101.7">B3</text>
<text x="72" y="97.2">VIN_1</text>
<text x="72" y="98.5">VIN_2</text>
<text x="72" y="99.7">VSEL</text>
<text x="72" y="101">SW1_1</text>
<text x="77.6" y="98.5">SW2_1</text>
<text x="77.6" y="99.7">SW2_2</text>
<text x="79" y="101">SDA</text>
<text x="79.1" y="97.2">SCL</text>
<text x="83.5" y="96.6">D1</text>
<text x="83.5" y="97.9">D2</text>
<text x="83.5" y="99.2">D3</text>
<text x="83.5" y="100.4">E1</text>
<text x="83.5" y="101.7">E2</text>
<text x="88.1" y="96.6">2</text>
<text x="88.1" y="100.4">2</text>
<text x="94.9" y="96.6">1</text>
<text x="94.9" y="100.4">1</text>
<text x="142" y="98.5">P$R1</text>
<text x="142" y="101.1">P$U1</text>
<text x="142" y="97.3">P$P2</text>
<text x="142.1" y="99.8">P$T2</text>
<text x="146.9" y="96.6">P0.08</text>
<text x="146.9" y="97.8">P1.08</text>
<text x="146.9" y="99.1">P1.09</text>
<text x="146.9" y="100.4">P0.11</text>
<text x="146.9" y="101.6">P0.12</text>
<text x="176.1" y="101.6">P1.02</text>
<text x="176.1" y="100.4">P1.03</text>
<text x="176.1" y="99.1">P1.04</text>
<text x="176.1" y="97.8">P1.05</text>
<text x="176.1" y="96.6">P1.06</text>
<text x="181.2" y="101.1">P$W24</text>
<text x="181.2" y="99.8">P$V23</text>
<text x="181.2" y="98.5">P$U24</text>
<text x="181.2" y="97.3">P$T23</text>
<text x="68.3" y="103">C1</text>
<text x="68.3" y="104.2">C2</text>
<text x="72" y="102.3">SW1_2</text>
<text x="72" y="103.5">AGND</text>
<text x="72" y="104.8">PGND_1</text>
<text x="77" y="102.3">VOUT_1</text>
<text x="77" y="103.5">VOUT_2</text>
<text x="83.5" y="103">E3</text>
<text x="141.3" y="106.2">P$AC5</text>
<text x="141.3" y="104.9">P$AB2</text>
<text x="141.7" y="102.3">P$W1</text>
<text x="142" y="103.6">P$Y2</text>
<text x="146.9" y="102.9">VDD</text>
<text x="146.9" y="104.2">VDDH</text>
<text x="146.9" y="105.4">DCCH</text>
<text x="146.9" y="106.7">DEC3V3</text>
<text x="174.4" y="105.4">SWDCLK</text>
<text x="175.3" y="104.2">SWDIO</text>
<text x="176.1" y="102.9">P1.01</text>
<text x="176.7" y="106.7">VDD</text>
<text x="181.2" y="104.9">P$AA24</text>
<text x="181.2" y="103.6">P$AC24</text>
<text x="181.2" y="106.2">P$AD23</text>
<text x="181.2" y="102.3">P$Y23</text>
<text x="216.7" y="106.7">FEED</text>
<text x="218" y="105.4">NC</text>
<text x="221.9" y="106.2">1</text>
<text x="221.9" y="104.9">2</text>
<text x="152.5" y="111.5" transform="rotate(-90 152.5 111.5)">VBUS</text>
<text x="153.8" y="111.5" transform="rotate(-90 153.8 111.5)">D-</text>
<text x="155" y="111.5" transform="rotate(-90 155 111.5)">D+</text>
<text x="156.3" y="111.5" transform="rotate(-90 156.3 111.5)">P0.13</text>
<text x="157.6" y="111.5" transform="rotate(-90 157.6 111.5)">P0.14</text>
<text x="158.8" y="111.5" transform="rotate(-90 158.8 111.5)">P0.15</text>
<text x="160.1" y="111.5" transform="rotate(-90 160.1 111.5)">P0.16</text>
<text x="161.4" y="111.5" transform="rotate(-90 161.4 111.5)">P0.17</text>
<text x="162.7" y="111.5" transform="rotate(-90 162.7 111.5)">P0.18/RESET</text>
<text x="163.9" y="111.5" transform="rotate(-90 163.9 111.5)">VDD</text>
<text x="165.2" y="111.5" transform="rotate(-90 165.2 111.5)">P0.19</text>
<text x="166.5" y="111.5" transform="rotate(-90 166.5 111.5)">P0.20</text>
<text x="167.7" y="111.5" transform="rotate(-90 167.7 111.5)">P0.21</text>
<text x="169" y="111.5" transform="rotate(-90 169 111.5)">P0.22</text>
<text x="170.3" y="111.5" transform="rotate(-90 170.3 111.5)">P0.23</text>
<text x="171.5" y="111.5" transform="rotate(-90 171.5 111.5)">P0.24</text>
<text x="172.8" y="111.5" transform="rotate(-90 172.8 111.5)">P0.25</text>
<text x="174.1" y="111.5" transform="rotate(-90 174.1 111.5)">P1.00</text>
<text x="174.1" y="111.8">VSS_PAD</text>
<text x="69.1" y="119.5">1</text>
<text x="75.8" y="119.5">2</text>
<text x="151.9" y="117.2" transform="rotate(-90 151.9 117.2)">P$AD2</text>
<text x="153.2" y="117.2" transform="rotate(-90 153.2 117.2)">P$AD4</text>
<text x="154.5" y="117.2" transform="rotate(-90 154.5 117.2)">P$AD6</text>
<text x="155.8" y="117.2" transform="rotate(-90 155.8 117.2)">P$AD8</text>
<text x="157" y="117.2" transform="rotate(-90 157 117.2)">P$AC9</text>
<text x="158.3" y="117.8" transform="rotate(-90 158.3 117.8)">P$AD10</text>
<text x="159.6" y="117.7" transform="rotate(-90 159.6 117.7)">P$AC11</text>
<text x="160.8" y="117.8" transform="rotate(-90 160.8 117.8)">P$AD12</text>
<text x="162.1" y="117.8" transform="rotate(-90 162.1 117.8)">P$AC13</text>
<text x="163.4" y="117.8" transform="rotate(-90 163.4 117.8)">P$AD14</text>
<text x="164.6" y="117.8" transform="rotate(-90 164.6 117.8)">P$AC15</text>
<text x="165.9" y="117.8" transform="rotate(-90 165.9 117.8)">P$AD16</text>
<text x="167.2" y="117.8" transform="rotate(-90 167.2 117.8)">P$AC17</text>
<text x="168.4" y="117.8" transform="rotate(-90 168.4 117.8)">P$AD18</text>
<text x="169.7" y="117.8" transform="rotate(-90 169.7 117.8)">P$AC19</text>
<text x="171" y="117.8" transform="rotate(-90 171 117.8)">P$AD20</text>
<text x="172.3" y="117.8" transform="rotate(-90 172.3 117.8)">P$AC21</text>
<text x="173.5" y="117.8" transform="rotate(-90 173.5 117.8)">P$AD22</text>
<text x="69.1" y="123.3">1</text>
<text x="75.8" y="123.3">2</text>
<text x="69.1" y="143.6">7</text>
<text x="77" y="140.1" transform="rotate(-90 77 140.1)">6</text>
<text x="78.3" y="140.1" transform="rotate(-90 78.3 140.1)">5</text>
<text x="86" y="143.6">4</text>
<text x="201.1" y="139.8">1</text>
<text x="201.1" y="141.1">3</text>
<text x="201.1" y="142.3">5</text>
<text x="204.1" y="140.4">1</text>
<text x="204.1" y="141.6">3</text>
<text x="204.1" y="142.9">5</text>
<text x="206.2" y="140.4">2</text>
<text x="206.2" y="141.6">4</text>
<text x="206.2" y="142.9">6</text>
<text x="209.2" y="139.8">2</text>
<text x="209.2" y="141.1">4</text>
<text x="209.2" y="142.3">6</text>
<text x="68.5" y="147.4">10</text>
<text x="69.1" y="144.9">8</text>
<text x="69.1" y="146.1">9</text>
<text x="72" y="144.2">VDD</text>
<text x="72" y="145.4">GNDIO</text>
<text x="72" y="146.7">GND</text>
<text x="72" y="148">CSB</text>
<text x="77.6" y="149" transform="rotate(-90 77.6 149)">ASCL</text>
<text x="77.6" y="144.7" transform="rotate(-90 77.6 144.7)">INT2</text>
<text x="78.9" y="149" transform="rotate(-90 78.9 149)">SCX</text>
<text x="78.9" y="144.7" transform="rotate(-90 78.9 144.7)">INT1</text>
<text x="80.3" y="145.4">VDDIO</text>
<text x="80.8" y="144.2">ASDA</text>
<text x="81.4" y="148">SDO</text>
<text x="81.5" y="146.7">SDX</text>
<text x="86" y="147.4">1</text>
<text x="86" y="146.1">2</text>
<text x="86" y="144.9">3</text>
<text x="90.7" y="147.4">2</text>
<text x="97.4" y="147.4">1</text>
<text x="77" y="152.4" transform="rotate(-90 77 152.4)">11</text>
<text x="78.3" y="152.5" transform="rotate(-90 78.3 152.5)">12</text>
</g>
<g font-size=".9" fill="#808080">
<text x="154.7" y="51.7">DEC4_6</text>
<text x="46.6" y="59">VBUS/2.6D</text>
<text x="58.5" y="57.8">PMIC_INT</text>
<text x="82.9" y="57.8">SDA/2.4C</text>
<text x="91.8" y="59">VBAT/2.5C</text>
<text x="138.5" y="54.9" transform="rotate(-90 138.5 54.9)">3V3/2.4A</text>
<text x="58.8" y="60.3">SCL/2.4C</text>
<text x="60.1" y="61.6">VREG</text>
<text x="183.2" y="67.3">3V3/2.4A</text>
<text x="157.5" y="72.7" transform="rotate(-90 157.5 72.7)">P0.31</text>
<text x="158.8" y="72.7" transform="rotate(-90 158.8 72.7)">P0.30</text>
<text x="160.1" y="72.7" transform="rotate(-90 160.1 72.7)">P0.29</text>
<text x="161.3" y="72.7" transform="rotate(-90 161.3 72.7)">P0.28</text>
<text x="162.6" y="72.7" transform="rotate(-90 162.6 72.7)">SCK/2.2D</text>
<text x="163.9" y="72.7" transform="rotate(-90 163.9 72.7)">MOSI/2.2D</text>
<text x="165.1" y="72.7" transform="rotate(-90 165.1 72.7)">P1.15</text>
<text x="166.4" y="72.7" transform="rotate(-90 166.4 72.7)">P1.14</text>
<text x="167.7" y="72.7" transform="rotate(-90 167.7 72.7)">P1.13</text>
<text x="168.9" y="72.7" transform="rotate(-90 168.9 72.7)">P1.12</text>
<text x="171.5" y="72.7" transform="rotate(-90 171.5 72.7)">P1.11</text>
<text x="172.8" y="72.7" transform="rotate(-90 172.8 72.7)">P1.10</text>
<text x="188.9" y="73.3">DEC3</text>
<text x="196.6" y="73.3">DEC4_6</text>
<text x="71.2" y="83.2">LX1</text>
<text x="86.7" y="83.2">LX2</text>
<text x="134.3" y="87.3">P0.01/XL2</text>
<text x="134.3" y="86">P0.00/XL1</text>
<text x="137.8" y="88.9">P0.26</text>
<text x="52.5" y="95.9">VREG</text>
<text x="134.4" y="92.7">EPD_CS/2.2D</text>
<text x="136.1" y="94">SDA/2.4C</text>
<text x="136.2" y="95.2">SCL/2.4C</text>
<text x="137.8" y="90.1">P0.27</text>
<text x="137.8" y="91.4">P0.04</text>
<text x="185.8" y="95.2">P1.07</text>
<text x="185.8" y="91.4">ALERT/2.5C</text>
<text x="185.8" y="92.7">P0.09</text>
<text x="63.6" y="100.9">LX1</text>
<text x="86.7" y="98.4">LX2</text>
<text x="98.2" y="100.9">SDA/2.4C</text>
<text x="98.2" y="97.1">SCL/2.4C</text>
<text x="133" y="101.6">HAPTIC_EN/2.6A</text>
<text x="135.9" y="100.3">PMIC_INT</text>
<text x="136" y="96.5">IMU_INT1</text>
<text x="136" y="97.8">IMU_INT2</text>
<text x="137.8" y="99">P1.09</text>
<text x="185.8" y="96.5">P1.06</text>
<text x="185.8" y="97.8">P1.05</text>
<text x="185.8" y="99">P1.04</text>
<text x="185.8" y="100.3">P1.03</text>
<text x="185.8" y="101.6">P1.02/2.8C</text>
<text x="91.8" y="103.5">3V3/2.4A</text>
<text x="121.2" y="102.8">3V3/2.4A</text>
<text x="185.8" y="102.8">P1.01/2.4B</text>
<text x="185.8" y="104.1">SWDIO</text>
<text x="185.8" y="105.4">SWDCLK</text>
<text x="201" y="106.6">3V3/2.4A</text>
<text x="60.1" y="109.8">3V3/2.4A</text>
<text x="60.1" y="113.6">VREG</text>
<text x="60.2" y="120">3V3/2.4A</text>
<text x="82.9" y="120">SCL/2.4C</text>
<text x="138.1" y="118.1">VBUS/2.6D</text>
<text x="82.9" y="123.8">SDA/2.4C</text>
<text x="153.7" y="121.4" transform="rotate(-90 153.7 121.4)">D-/2.7D</text>
<text x="155" y="121.7" transform="rotate(-90 155 121.7)">D+/2.7D</text>
<text x="156.2" y="122.8" transform="rotate(-90 156.2 122.8)">P0.13/2.6C</text>
<text x="157.5" y="122.8" transform="rotate(-90 157.5 122.8)">P0.14/2.7C</text>
<text x="158.8" y="124.1" transform="rotate(-90 158.8 124.1)">EDP_DC/2.2D</text>
<text x="160.1" y="124.6" transform="rotate(-90 160.1 124.6)">EDP_RST/2.2D</text>
<text x="161.3" y="125.2" transform="rotate(-90 161.3 125.2)">EPD_BUSY/2.2D</text>
<text x="162.6" y="121.4" transform="rotate(-90 162.6 121.4)">RESET</text>
<text x="165.1" y="120.7" transform="rotate(-90 165.1 120.7)">P0.19</text>
<text x="166.4" y="120.7" transform="rotate(-90 166.4 120.7)">P0.20</text>
<text x="167.7" y="120.7" transform="rotate(-90 167.7 120.7)">P0.21</text>
<text x="168.9" y="120.7" transform="rotate(-90 168.9 120.7)">P0.22</text>
<text x="170.2" y="120.7" transform="rotate(-90 170.2 120.7)">P0.23</text>
<text x="171.5" y="120.7" transform="rotate(-90 171.5 120.7)">P0.24</text>
<text x="172.8" y="120.7" transform="rotate(-90 172.8 120.7)">P0.25</text>
<text x="174" y="120.5" transform="rotate(-90 174 120.5)">SWO</text>
<text x="77.5" y="136.8" transform="rotate(-90 77.5 136.8)">IMU_INT2</text>
<text x="78.8" y="136.8" transform="rotate(-90 78.8 136.8)">IMU_INT1</text>
<text x="117.6" y="142.8">SWO</text>
<text x="193.6" y="140.3">3V3/2.4A</text>
<text x="213.7" y="140.3">SWDIO</text>
<text x="213.7" y="141.6">SWDCLK</text>
<text x="213.7" y="142.8">RESET</text>
<text x="53.9" y="144.1">3V3/2.4A</text>
<text x="89.3" y="145.4">3V3/2.4A</text>
<text x="89.3" y="146.6">SDA/2.4C</text>
<text x="116" y="147.9">SWDCLK</text>
<text x="116.7" y="145.4">SWDIO</text>
<text x="116.1" y="153">3V3/2.4A</text>
<text x="116.8" y="150.4">RESET</text>
<text x="78.8" y="158.4" transform="rotate(-90 78.8 158.4)">SCL/2.4C</text>
</g>
</svg>
